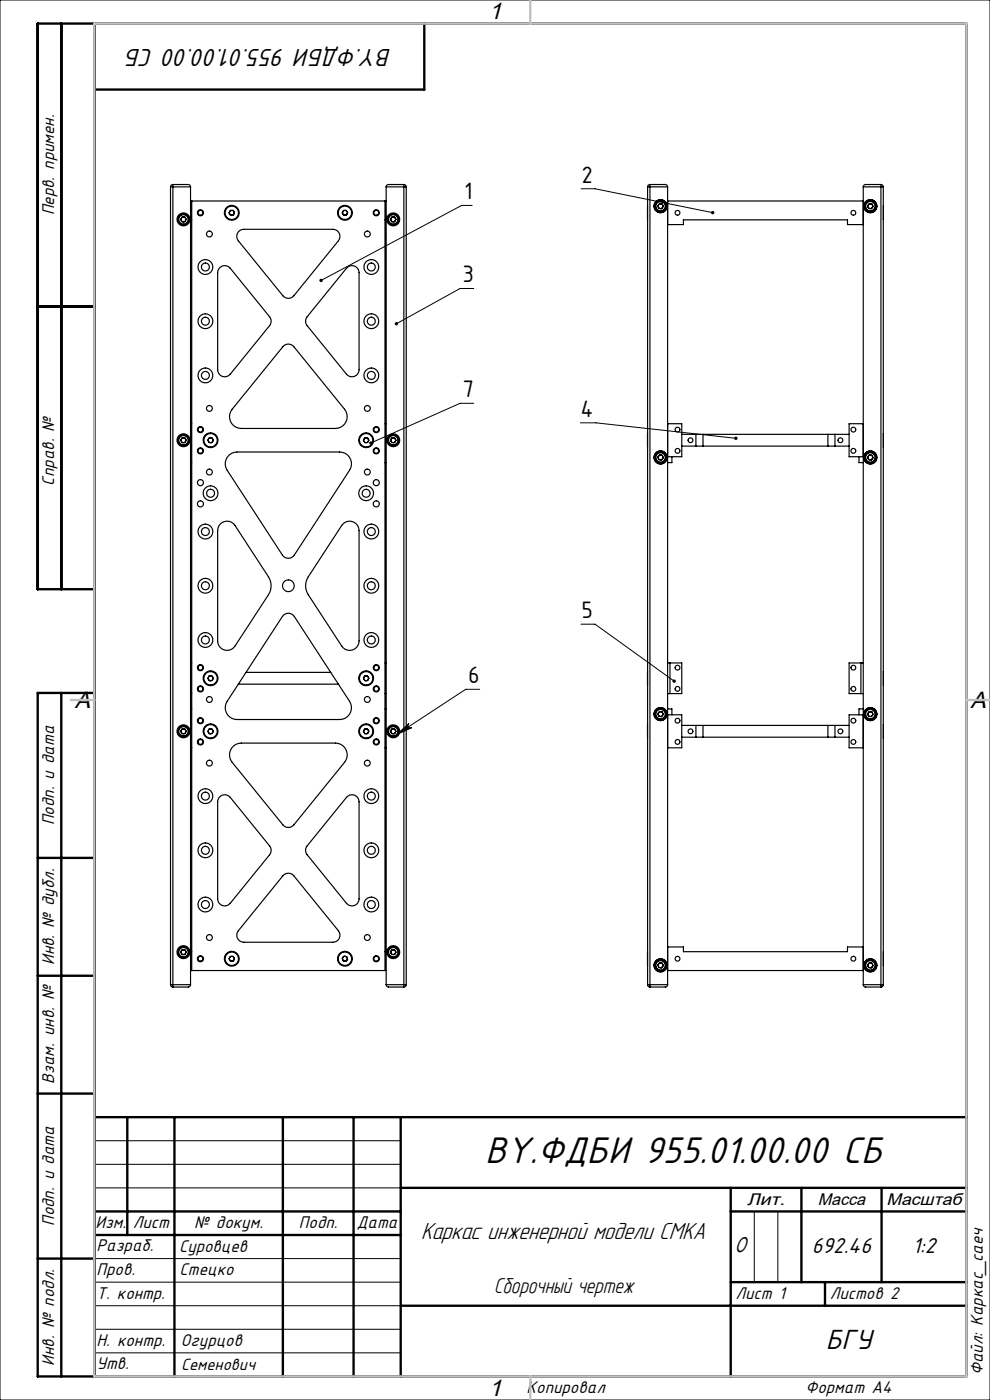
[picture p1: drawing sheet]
<svg xmlns="http://www.w3.org/2000/svg" width="210mm" height="297mm" viewBox="0 0 210 297" stroke-linecap="round" stroke-linejoin="round" font-family="sans-serif">
<g fill="none" stroke="#000" stroke-width=".21">
<path d="M0 0h210v297h-210zM100.2 43.6h-2.3l-29.8 15.9M123.2 40h3l25 5.1M100.5 61.2h-2.9l-13.5 7.5M100.5 85.6h-2.9l-18.9 8.4M123.1 89.7h3.3l29.7 3.3M123.2 132.4h3l16.8 12.1M84.1 155.8l2.7-2.3a.54 .54 0 0 0-.2 .7 .54 .54 0 0 0 .8 .2zM101.8 146.2h-3l-14.7 9.6M20 242h65M20 247h65M20 252h65"/>
<path d="M160 257v15M165 257v15M20 267h65M20 272h65M20 277h65M20 282h65M20 287h65"/>
</g>
<g fill="none" stroke="#000" stroke-width=".5">
<path d="M13 5v120M20 5v287M90 5v14h-70M8 65h12M20 125h-12v-120h197v287h-197v-145h12M13 147v145M8 182h12M8 207h12M8 232h12M20 237h185M27 237v25M37 237v55"/>
<path d="M60 237v55M75 237v55M85 237v55M20 257h65M85 252h120M155 252v40M155 257h50M170 252v20M187 252v20M8 267h12M20 262h65M85 277h120"/>
<path d="M155 272h50M175 272v5"/>
</g>
<path d="M112.5 0v5M20 5h185v287h-185zM15 148.5h5M205 148.5h5M112.5 292v5" fill="none" stroke="#c0c0c0" stroke-width=".5"/>
<path d="M67.8 59.3v.4l.3-.2-.3 .2a.36 .36 0 0 0 .5 .1 .36 .36 0 0 0 .1-.5 .36 .36 0 0 0-.6 0zM83.8 68.4v.5l.3-.2-.3 .2a.36 .36 0 0 0 .5 .1 .36 .36 0 0 0 .1-.6 .36 .36 0 0 0-.6 0zM78.4 93.7l-.1 .4 .4-.1-.4 .1a.36 .36 0 0 0 .5 .2 .36 .36 0 0 0 .1-.5 .36 .36 0 0 0-.5-.1zM84.1 155.8l2.7-2.3a.54 .54 0 0 0-.2 .7 .54 .54 0 0 0 .8 .2zM151 44.8a.36 .36 0 0 0 0 .6 .36 .36 0 0 0 .5-.2l-.3-.1 .3 .1-.1-.4zM155.9 92.7a.36 .36 0 0 0 0 .6 .36 .36 0 0 0 .6-.3h-.4h.4l-.2-.3zM142.8 144.2l-.2 .2 .2 .4h.4l-.2-.3 .3 .2v-.4l-.2-.1z" fill="#000"/>
<g fill="none" stroke="#000" stroke-width=".25">
<path d="M36.2 39.6h.5M36.2 39.6v169.3M36.7 39.1v.5M36.7 39.1l3.3 .1 .3 .1 .1 .3M36.7 39.1l-.4 .2-.1 .3M36.7 39.6v169.3M36.7 39.6h3.7M40.4 39.6v169.3M81.9 39.6h3.8M81.9 39.6v169.3M85.7 39.1l-3.4 .1-.3 .2-.1 .2M85.7 39.1v.5"/>
<path d="M85.7 39.6h.5M85.7 39.1l.3 .2 .2 .3M85.7 39.6v169.3M86.2 39.6v169.3M137.4 39.6h.5M137.4 39.6v169.3M137.9 39.1l3.3 .1 .3 .1 .1 .3M137.9 39.1v.5M137.9 39.1l-.4 .2-.1 .3M137.9 39.6h3.7M137.9 39.6v169.3M141.6 39.6v169.3"/>
<path d="M183.1 39.6h3.8M183.1 39.6v169.3M186.9 39.6h.5M186.9 39.1v.5M186.9 39.1l-3.4 .1-.3 .1-.1 .3M186.9 39.1l.3 .2 .2 .3M186.9 39.6v169.3M187.4 39.6v169.3M38.6 46h.6l.3 .5-.3 .5h-.6l-.3-.5zM40.4 42.6h41.5M40.4 46.6h.3M40.7 42.6v163.3"/>
<path d="M46.8 56.6a1.5 1.5 0 0 1 2 .3l8.4 10.3a1.5 1.5 0 0 1 0 1.9l-8.4 10.3a1.5 1.5 0 0 1-1.6 .5 1.5 1.5 0 0 1-1-1.5v-20.6v-.4zM48.9 44.6h.5l.3 .5-.2 .5-.6 .1-.3-.5zM50.6 49.1l.7-.4 .4-.1h18.9a1.5 1.5 0 0 1 1.4 .9 1.5 1.5 0 0 1-.2 1.6l-9.5 11.6a1.5 1.5 0 0 1-2.3 0l-9.4-11.6a1.51 1.51 0 0 1 0-2zM72.9 44.6h.5l.3 .5-.2 .5-.6 .1-.3-.5zM73.5 56.9a1.5 1.5 0 0 1 1.7-.5 1.5 1.5 0 0 1 1 1.4v20.6a1.5 1.5 0 0 1-1 1.5 1.5 1.5 0 0 1-1.7-.5l-8.3-10.3a1.49 1.49 0 0 1 0-1.9zM81.7 42.6v163.3M81.7 46.6h.2M83.1 46h.6l.3 .5-.3 .5h-.6l-.3-.5zM137.3 43.7v2.9M137.3 43.7h.1M137.3 46.6h.1M139.9 43.2l.6 .1 .2 .5-.4 .5-.5-.1-.3-.5z"/>
<path d="M141.6 42.6h41.5M141.6 47.6h3.4v-1h34.8v1h3.3M184.4 43.2l.6 .1 .2 .5-.4 .5-.5-.1-.3-.5zM187.4 43.7v2.9M60.2 73.3l1-.3 .6 .1 .5 .5 10.8 13.2a2.5 2.5 0 0 1 .3 2.7 2.5 2.5 0 0 1-2.2 1.4h-20a2.5 2.5 0 0 1-2.3-1.4 2.5 2.5 0 0 1 .3-2.7zM38.6 92.9h.6l.3 .5-.3 .5h-.6l-.3-.5zM40.4 89.9h.3M40.4 98.1h.3M44.4 92.9h.6l.3 .5-.3 .5h-.6l-.3-.5zM48.6 96.5l.5-.3 1.2-.3h21.8a2.5 2.5 0 0 1 2.1 3.9l-11.8 18a1.5 1.5 0 0 1-2.5 0l-11.7-18a2.49 2.49 0 0 1 .4-3.3zM77.4 92.9h.5l.3 .5-.2 .5h-.6l-.3-.5zM81.7 89.9h.2"/>
<path d="M81.7 98.1h.2M83.1 92.9h.6l.3 .5-.3 .5h-.6l-.3-.5zM137.3 92v2.8M137.3 94.8h.1M137.3 92h.1M139.9 96.5l.6 .1 .2 .5-.4 .5-.5-.1-.3-.5zM141.6 89.9h3v7h-3M142.5 96.9v1.2h-.9M144.6 94.6h3M144.6 92.1h3M147.6 94.6h1.5M147.6 92.1h1.5"/>
<path d="M147.6 92.1v2.5M149.1 92.1v2.5M149.1 94.6h26.5M149.1 92.1h26.5M175.6 94.6h1.5M175.6 92.1h1.5M175.6 92.1v2.5M177.1 92.1v2.5M177.1 94.6h3M177.1 92.1h3M182.2 96.9v1.2h.9M183.1 89.9h-3v7h3"/>
<path d="M184.4 96.5l.6 .1 .2 .5-.4 .5-.5-.1-.3-.5zM187.4 92v2.8M46.7 111.2a2 2 0 0 1 3.1 .3l7.1 10.9a3.5 3.5 0 0 1 0 3.8l-7.1 10.9a2 2 0 0 1-2.2 .8 2 2 0 0 1-1.4-1.9v-23.4l.2-1zM72.8 111.1a2 2 0 0 1 2.2-.4 2 2 0 0 1 1.2 1.9v23.4a2 2 0 0 1-1.5 1.9 2 2 0 0 1-2.2-.8l-7.1-10.9a3.5 3.5 0 0 1 0-3.8zM60.1 130.5a1.5 1.5 0 0 1 2.3 .3l11.8 18a2.5 2.5 0 0 1-2.1 3.8h-21.8a2.5 2.5 0 0 1-2.1-3.8zM38.6 154.6h.6l.3 .5-.3 .5h-.6l-.3-.5zM40.4 147.1h.3M40.4 140.6h.3M40.4 158.6h.3M40.4 150.4h.3M44.3 143.4h.6l.3 .5-.2 .5h-.6l-.3-.5zM44.4 154.7l.5-.1 .3 .5-.2 .5-.6 .1-.3-.5z"/>
<path d="M49.6 158.2l1-.5 .6-.1h20a2.5 2.5 0 0 1 2.2 1.5 2.5 2.5 0 0 1-.3 2.6l-10.8 13.3a1.49 1.49 0 0 1-2.3 0l-10.8-13.3a2.5 2.5 0 0 1 .4-3.5zM50.5 145.1h21.3M52.2 142.6h18M77.3 154.7l.6-.1 .3 .5-.2 .5-.6 .1-.3-.5zM77.3 143.4h.6l.3 .5-.2 .5h-.6l-.3-.5zM81.7 147.1h.2M81.7 140.6h.2M81.7 158.6h.2M81.7 150.4h.2M83.1 154.6h.6l.3 .5-.3 .5h-.6l-.3-.5zM137.3 142.5v2.8M137.3 153.7v2.9"/>
<path d="M137.3 142.5h.1M137.3 145.3h.1M137.3 153.7h.1M137.3 156.6h.1M139.9 151h.6l.2 .6-.4 .4h-.5l-.3-.6zM141.6 140.6h.5M141.6 147.1h.5M141.6 151.6h3v7h-3M141.6 150.4h.9v1.2M142.1 140.6h2.5v6.5h-2.5M142.1 140.6v6.5M144.6 153.9h3"/>
<path d="M144.6 156.4h3M147.6 156.4h1.5M147.6 153.9h1.5M147.6 153.9v2.5M149.1 153.9h26.5M149.1 156.4h26.5M149.1 153.9v2.5M175.6 156.4h1.5M175.6 153.9h1.5M175.6 153.9v2.5M177.1 153.9v2.5M177.1 153.9h3"/>
<path d="M177.1 156.4h3M182.6 147.1h.5M182.6 140.6h.5M182.6 140.6h-2.5v6.5h2.5M182.6 140.6v6.5M183.1 151.6h-3v7h3M183.1 150.4h-.9v1.2M184.4 151h.6l.2 .6-.4 .4h-.5l-.3-.6zM187.4 142.5v2.8M187.4 153.7v2.9M46.8 168.9a1.5 1.5 0 0 1 2 .2l8.4 10.3a1.5 1.5 0 0 1 0 1.9l-8.4 10.3a1.5 1.5 0 0 1-1.6 .5 1.5 1.5 0 0 1-1-1.4v-20.6v-.5zM73.5 169.1a1.5 1.5 0 0 1 1.7-.4 1.5 1.5 0 0 1 1 1.4v20.6a1.5 1.5 0 0 1-1 1.4 1.5 1.5 0 0 1-1.7-.5l-8.3-10.3a1.48 1.48 0 0 1 0-1.9z"/>
<path d="M60.2 185.6l1-.4 .6 .2 .5 .4 9.5 11.6a1.5 1.5 0 0 1 .2 1.6 1.5 1.5 0 0 1-1.4 .9h-18.9a1.5 1.5 0 0 1-1.3-.9 1.5 1.5 0 0 1 .2-1.6zM36.2 208.9h.5M36.2 208.9l.1 .3 .4 .2M36.7 208.9v.5M36.7 208.9h3.7M38.6 201.5h.6l.3 .5-.3 .5h-.6l-.3-.5zM40.4 208.9l-.1 .3-.4 .2h-3.2M40.4 205.9h41.5M40.4 201.9h.3M48.9 202.9h.5l.3 .5-.2 .5h-.6l-.3-.5zM73 202.8l.5 .1 .2 .6-.3 .4-.6-.1-.2-.5zM81.7 201.9h.2"/>
<path d="M81.9 208.9l.2 .3 .3 .2h3.3M81.9 208.9h3.8M83.1 201.5h.6l.3 .5-.3 .5h-.6l-.3-.5zM85.7 208.9v.5M85.7 208.9h.5M86.2 208.9l-.2 .3-.3 .2M137.3 202v2.8M137.3 204.8h.1M137.3 202h.1M137.4 208.9l.1 .3 .4 .2M137.4 208.9h.5M137.9 208.9v.5"/>
<path d="M137.9 208.9h3.7M139.9 204.3h.6l.2 .6-.4 .4h-.5l-.3-.6zM141.6 208.9l-.1 .3-.3 .2h-3.3M141.6 205.9h41.5M141.6 200.9h3.4v1h34.8v-1h3.3M183.1 208.9l.1 .3 .3 .2h3.4M183.1 208.9h3.8M184.4 204.3h.6l.2 .6-.4 .4h-.5l-.3-.6zM186.9 208.9v.5M186.9 208.9h.5M187.4 208.9l-.2 .3-.3 .2M187.4 202v2.8"/>
<circle cx="38.9" cy="46.5" r=".51"/>
<circle cx="38.9" cy="46.5" r="1.37"/>
<circle cx="38.9" cy="46.5" r="1"/>
<circle cx="38.9" cy="46.5" r="1.13"/>
<circle cx="42.5" cy="45.1" r=".51"/>
<circle cx="42.5" cy="45.1" r=".65"/>
<circle cx="43.6" cy="56.6" r="1.58"/>
<circle cx="43.6" cy="56.6" r=".85"/>
<circle cx="44.4" cy="49.6" r=".62"/>
<circle cx="49.2" cy="45.1" r=".5"/>
<circle cx="49.2" cy="45.1" r="1.43"/>
<circle cx="49.2" cy="45.1" r="1.57"/>
<circle cx="73.2" cy="45.1" r=".5"/>
<circle cx="73.2" cy="45.1" r="1.57"/>
<circle cx="73.2" cy="45.1" r="1.42"/>
<circle cx="77.9" cy="49.6" r=".62"/>
<circle cx="78.8" cy="56.6" r=".85"/>
<circle cx="78.8" cy="56.6" r="1.58"/>
<circle cx="79.8" cy="45.1" r=".51"/>
<circle cx="79.8" cy="45.1" r=".65"/>
<circle cx="83.4" cy="46.5" r="1"/>
<circle cx="83.4" cy="46.5" r="1.13"/>
<circle cx="83.4" cy="46.5" r="1.38"/>
<circle cx="83.4" cy="46.5" r=".51"/>
<circle cx="140.1" cy="43.7" r="1.13"/>
<circle cx="140.1" cy="43.7" r="1"/>
<circle cx="140.1" cy="43.7" r=".5"/>
<circle cx="140.1" cy="43.7" r="1.39"/>
<circle cx="143.7" cy="45.1" r=".51"/>
<circle cx="181" cy="45.1" r=".51"/>
<circle cx="184.6" cy="43.7" r="1.38"/>
<circle cx="184.6" cy="43.7" r="1"/>
<circle cx="184.6" cy="43.7" r="1.12"/>
<circle cx="184.6" cy="43.7" r=".5"/>
<circle cx="184.6" cy="43.7" r="1.39"/>
<circle cx="43.6" cy="79.6" r="1.57"/>
<circle cx="43.6" cy="68.1" r="1.58"/>
<circle cx="43.6" cy="79.6" r=".85"/>
<circle cx="43.6" cy="68.1" r=".85"/>
<circle cx="78.8" cy="79.6" r=".85"/>
<circle cx="78.8" cy="79.6" r="1.57"/>
<circle cx="78.8" cy="68.1" r="1.58"/>
<circle cx="78.8" cy="68.1" r=".85"/>
<circle cx="38.9" cy="93.4" r=".51"/>
<circle cx="38.9" cy="93.4" r="1.37"/>
<circle cx="38.9" cy="93.4" r="1"/>
<circle cx="38.9" cy="93.4" r="1.13"/>
<circle cx="42.5" cy="95.6" r=".51"/>
<circle cx="42.5" cy="91.1" r=".51"/>
<circle cx="42.5" cy="91.1" r=".65"/>
<circle cx="42.5" cy="95.6" r=".65"/>
<circle cx="44.4" cy="86.6" r=".62"/>
<circle cx="44.7" cy="93.4" r="1.58"/>
<circle cx="44.7" cy="93.4" r=".5"/>
<circle cx="44.7" cy="93.4" r="1.42"/>
<circle cx="77.7" cy="93.4" r=".5"/>
<circle cx="77.7" cy="93.4" r="1.42"/>
<circle cx="77.7" cy="93.4" r="1.57"/>
<circle cx="77.9" cy="86.6" r=".62"/>
<circle cx="79.8" cy="95.6" r=".51"/>
<circle cx="79.8" cy="91.1" r=".65"/>
<circle cx="79.8" cy="91.1" r=".51"/>
<circle cx="79.8" cy="95.6" r=".65"/>
<circle cx="83.4" cy="93.4" r="1"/>
<circle cx="83.4" cy="93.4" r="1.13"/>
<circle cx="83.4" cy="93.4" r="1.38"/>
<circle cx="83.4" cy="93.4" r=".5"/>
<circle cx="140.1" cy="97" r=".5"/>
<circle cx="140.1" cy="97" r="1.13"/>
<circle cx="140.1" cy="97" r="1"/>
<circle cx="140.1" cy="97" r="1.39"/>
<circle cx="143.7" cy="95.6" r=".51"/>
<circle cx="143.7" cy="91.1" r=".51"/>
<circle cx="146.5" cy="93.4" r=".51"/>
<circle cx="178.3" cy="93.4" r=".51"/>
<circle cx="181" cy="95.6" r=".51"/>
<circle cx="181" cy="91.1" r=".51"/>
<circle cx="184.6" cy="97" r="1"/>
<circle cx="184.6" cy="97" r="1.38"/>
<circle cx="184.6" cy="97" r=".5"/>
<circle cx="184.6" cy="97" r="1.12"/>
<circle cx="184.6" cy="97" r="1.39"/>
<circle cx="42.5" cy="102.4" r=".65"/>
<circle cx="42.5" cy="106.9" r=".65"/>
<circle cx="43.6" cy="112.8" r="1.58"/>
<circle cx="43.6" cy="112.8" r=".85"/>
<circle cx="44.4" cy="100.1" r=".62"/>
<circle cx="44.7" cy="104.6" r="1.58"/>
<circle cx="44.7" cy="104.6" r=".85"/>
<circle cx="77.7" cy="104.6" r=".85"/>
<circle cx="77.7" cy="104.6" r="1.57"/>
<circle cx="77.9" cy="100.1" r=".62"/>
<circle cx="78.8" cy="112.8" r=".85"/>
<circle cx="78.8" cy="112.8" r="1.58"/>
<circle cx="79.8" cy="102.4" r=".65"/>
<circle cx="79.8" cy="106.9" r=".65"/>
<circle cx="43.6" cy="124.3" r="1.58"/>
<circle cx="43.6" cy="135.8" r="1.58"/>
<circle cx="43.6" cy="135.8" r=".85"/>
<circle cx="43.6" cy="124.3" r=".85"/>
<circle cx="61.2" cy="124.3" r="1.25"/>
<circle cx="78.8" cy="135.8" r=".85"/>
<circle cx="78.8" cy="124.3" r=".85"/>
<circle cx="78.8" cy="124.3" r="1.58"/>
<circle cx="78.8" cy="135.8" r="1.58"/>
<circle cx="38.9" cy="155.1" r=".51"/>
<circle cx="38.9" cy="155.1" r="1"/>
<circle cx="38.9" cy="155.1" r="1.37"/>
<circle cx="38.9" cy="155.1" r="1.13"/>
<circle cx="42.5" cy="141.6" r=".65"/>
<circle cx="42.5" cy="152.9" r=".65"/>
<circle cx="42.5" cy="157.4" r=".65"/>
<circle cx="42.5" cy="146.1" r=".65"/>
<circle cx="42.5" cy="152.9" r=".51"/>
<circle cx="42.5" cy="157.4" r=".51"/>
<circle cx="42.5" cy="141.6" r=".51"/>
<circle cx="42.5" cy="146.1" r=".51"/>
<circle cx="44.4" cy="148.4" r=".63"/>
<circle cx="44.7" cy="155.1" r="1.43"/>
<circle cx="44.7" cy="143.9" r="1.58"/>
<circle cx="44.7" cy="155.1" r=".51"/>
<circle cx="44.7" cy="143.9" r="1.42"/>
<circle cx="44.7" cy="143.9" r=".51"/>
<circle cx="44.7" cy="155.1" r="1.58"/>
<circle cx="77.7" cy="155.1" r=".5"/>
<circle cx="77.7" cy="143.9" r="1.43"/>
<circle cx="77.7" cy="155.1" r="1.43"/>
<circle cx="77.7" cy="143.9" r=".5"/>
<circle cx="77.7" cy="143.9" r="1.57"/>
<circle cx="77.7" cy="155.1" r="1.57"/>
<circle cx="77.9" cy="148.4" r=".63"/>
<circle cx="79.8" cy="152.9" r=".51"/>
<circle cx="79.8" cy="141.6" r=".65"/>
<circle cx="79.8" cy="152.9" r=".65"/>
<circle cx="79.8" cy="157.4" r=".51"/>
<circle cx="79.8" cy="141.6" r=".51"/>
<circle cx="79.8" cy="146.1" r=".51"/>
<circle cx="79.8" cy="157.4" r=".65"/>
<circle cx="79.8" cy="146.1" r=".65"/>
<circle cx="83.4" cy="155.1" r="1"/>
<circle cx="83.4" cy="155.1" r="1.13"/>
<circle cx="83.4" cy="155.1" r="1.38"/>
<circle cx="83.4" cy="155.1" r=".51"/>
<circle cx="140.1" cy="151.5" r=".5"/>
<circle cx="140.1" cy="151.5" r="1.13"/>
<circle cx="140.1" cy="151.5" r="1"/>
<circle cx="140.1" cy="151.5" r="1.39"/>
<circle cx="143.7" cy="146.1" r=".51"/>
<circle cx="143.7" cy="141.6" r=".51"/>
<circle cx="143.7" cy="152.9" r=".51"/>
<circle cx="143.7" cy="157.4" r=".51"/>
<circle cx="146.5" cy="155.1" r=".51"/>
<circle cx="178.3" cy="155.1" r=".51"/>
<circle cx="181" cy="152.9" r=".51"/>
<circle cx="181" cy="157.4" r=".51"/>
<circle cx="181" cy="146.1" r=".51"/>
<circle cx="181" cy="141.6" r=".51"/>
<circle cx="184.6" cy="151.5" r="1.38"/>
<circle cx="184.6" cy="151.5" r="1"/>
<circle cx="184.6" cy="151.5" r=".5"/>
<circle cx="184.6" cy="151.5" r="1.39"/>
<circle cx="184.6" cy="151.5" r="1.12"/>
<circle cx="43.6" cy="168.9" r="1.58"/>
<circle cx="43.6" cy="168.9" r=".85"/>
<circle cx="44.4" cy="161.9" r=".62"/>
<circle cx="77.9" cy="161.9" r=".62"/>
<circle cx="78.8" cy="168.9" r="1.58"/>
<circle cx="78.8" cy="168.9" r=".85"/>
<circle cx="43.6" cy="191.9" r="1.57"/>
<circle cx="43.6" cy="180.4" r="1.58"/>
<circle cx="43.6" cy="191.9" r=".85"/>
<circle cx="43.6" cy="180.4" r=".85"/>
<circle cx="44.4" cy="198.9" r=".63"/>
<circle cx="77.9" cy="198.9" r=".63"/>
<circle cx="78.8" cy="191.9" r=".85"/>
<circle cx="78.8" cy="180.4" r=".85"/>
<circle cx="78.8" cy="191.9" r="1.57"/>
<circle cx="78.8" cy="180.4" r="1.58"/>
<circle cx="38.9" cy="202" r=".51"/>
<circle cx="38.9" cy="202" r="1"/>
<circle cx="38.9" cy="202" r="1.37"/>
<circle cx="38.9" cy="202" r="1.13"/>
<circle cx="42.5" cy="203.4" r=".51"/>
<circle cx="42.5" cy="203.4" r=".65"/>
<circle cx="49.2" cy="203.4" r="1.57"/>
<circle cx="49.2" cy="203.4" r="1.43"/>
<circle cx="49.2" cy="203.4" r=".51"/>
<circle cx="73.2" cy="203.4" r="1.57"/>
<circle cx="73.2" cy="203.4" r="1.42"/>
<circle cx="73.2" cy="203.4" r=".5"/>
<circle cx="79.8" cy="203.4" r=".51"/>
<circle cx="79.8" cy="203.4" r=".65"/>
<circle cx="83.4" cy="202" r="1"/>
<circle cx="83.4" cy="202" r="1.13"/>
<circle cx="83.4" cy="202" r=".51"/>
<circle cx="83.4" cy="202" r="1.38"/>
<circle cx="140.1" cy="204.8" r="1.13"/>
<circle cx="140.1" cy="204.8" r=".5"/>
<circle cx="140.1" cy="204.8" r="1"/>
<circle cx="140.1" cy="204.8" r="1.39"/>
<circle cx="143.7" cy="203.4" r=".51"/>
<circle cx="181" cy="203.4" r=".51"/>
<circle cx="184.6" cy="204.8" r="1"/>
<circle cx="184.6" cy="204.8" r="1.38"/>
<circle cx="184.6" cy="204.8" r="1.12"/>
<circle cx="184.6" cy="204.8" r=".51"/>
<circle cx="184.6" cy="204.8" r="1.39"/>
</g>
<text font-size="8.8" x="102.9" y="246.8">BY.ФДБИ 955.01.00.00 СБ</text>
<text font-size="6.6" x="175.2" y="286.2">БГУ</text>
<text font-size="5.8" x="83.1" y="10.5" transform="rotate(-180 83.1 10.5)">BY.ФДБИ 955.01.00.00 СБ</text>
<g font-size="5.4">
<text x="123.3" y="38.8">2</text>
<text x="98.5" y="42.3">1</text>
<text x="98.1" y="59.9">3</text>
<text x="98.1" y="84.3">7</text>
<text x="123.1" y="88.4">4</text>
<text x="123.3" y="131.1">5</text>
<text x="99.3" y="145">6</text>
</g>
<text font-size="5.2" x="89.3" y="262.8">Каркас инженерной модели СМКА</text>
<g font-size="5.1">
<text x="172.2" y="265.8">692.46</text>
<text x="193.6" y="265.8">1:2</text>
</g>
<g font-size="5">
<text x="103.7" y="4.1">1</text>
<text x="15.9" y="150.1">A</text>
<text x="205.9" y="150.1">A</text>
<text x="103.7" y="296.1">1</text>
</g>
<text font-size="4.9" x="104.8" y="274.2">Сборочный чертеж</text>
<text font-size="4.6" x="155.9" y="265.5">О</text>
<g font-size="4">
<text x="11.5" y="45.7" transform="rotate(-90 11.5 45.7)">Перв. примен.</text>
<text x="11.5" y="103.1" transform="rotate(-90 11.5 103.1)">Справ. №</text>
<text x="11.5" y="175.1" transform="rotate(-90 11.5 175.1)">Подп. и дата</text>
<text x="11.5" y="204.7" transform="rotate(-90 11.5 204.7)">Инв. № дубл.</text>
<text x="11.5" y="229.9" transform="rotate(-90 11.5 229.9)">Взам. инв. №</text>
<text x="11.5" y="260.1" transform="rotate(-90 11.5 260.1)">Подп. и дата</text>
<text x="20.3" y="260.5">Изм.</text>
<text x="28.2" y="260.5">Лист</text>
<text x="41.2" y="260.5">№ докум.</text>
<text x="63.4" y="260.5">Подп.</text>
<text x="75.7" y="260.5">Дата</text>
<text x="20.5" y="265.5">Разраб.</text>
<text x="38" y="265.6">Суровцев</text>
<text x="20.5" y="270.5">Пров.</text>
<text x="20.5" y="275.5">Т. контр.</text>
<text x="38.1" y="270.5">Стецко</text>
<text x="156" y="275.5">Лист 1</text>
<text x="176" y="275.5">Листов 2</text>
<text x="20.5" y="285.5">Н. контр.</text>
<text x="38.4" y="285.6">Огурцов</text>
<text x="11.5" y="289.7" transform="rotate(-90 11.5 289.7)">Инв. № подл.</text>
<text x="20.5" y="290.5">Утв.</text>
<text x="208.5" y="291.8" transform="rotate(-90 208.5 291.8)">Файл: Каркас_саеч</text>
<text x="111.7" y="295.5">Копировал</text>
<text x="170.8" y="295.5">Формат А4</text>
</g>
<text font-size="3.9" x="38.4" y="290.7">Семенович</text>
<g font-size="3.6">
<text x="158.5" y="255.6">Лит.</text>
<text x="173.5" y="255.6">Масса</text>
<text x="188.1" y="255.6">Масштаб</text>
</g>
</svg>
